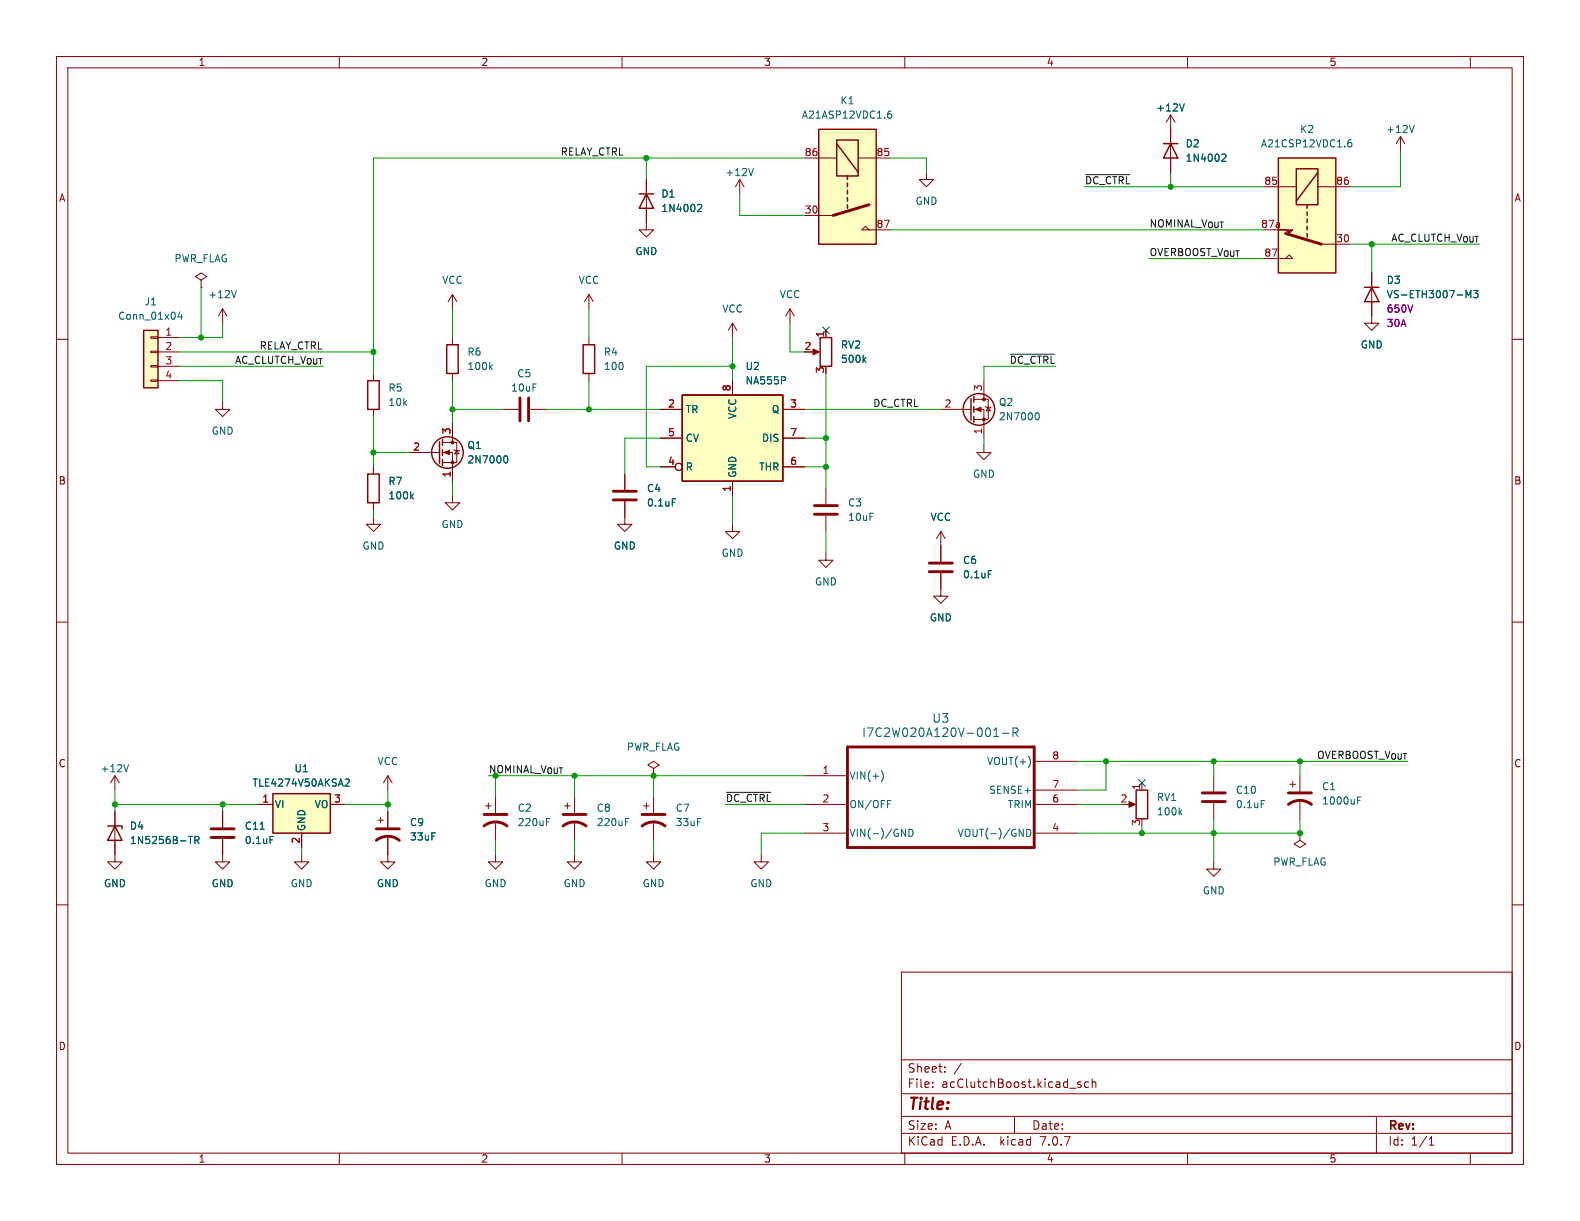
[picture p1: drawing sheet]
<svg xmlns="http://www.w3.org/2000/svg" width="279mm" height="216mm" viewBox="0 0 279 216" stroke-linecap="round" stroke-linejoin="round" font-family="sans-serif">
<g fill="none" stroke="#840000" stroke-width=".18">
<path d="M10 10h259.4v195.9h-259.4zM12 12h255.4v191.9h-255.4zM60 10v2M110 10v2M160 10v2M210 10v2M260 10v2M114.3 31.8v8.8h1.3l-1.3 1.3-1.3-1.3h1.3M130.8 31.8l-.8 1.2M130.8 31.8v2.5M130.8 31.8l.8 1.2M142.2 27.9h5.8"/>
<path d="M142.2 38.1h5.1M151.8 27.9h5.7M163.8 30.5v1.3h1.3l-1.3 1.2-1.2-1.2h1.2M207 20.3v10.2M207 20.3l-.8 1.3M207 20.3l.8 1.3M223.5 33h5.7M233 33h5.8M247.6 24.1l-.7 1.3M247.6 24.1v2.6M247.6 24.1l.8 1.3M10 60h2"/>
<path d="M26.7 59.6h1.2v.2h-1.2zM27.9 59.7h3.8M35.6 49.5l1-.6-1-.6-1.1 .6 1.1 .6v1.3M35.6 50.8h.1M39.4 54.6l-.8 1.3M39.4 54.6v2.6M39.4 54.6l.7 1.3M80 52.1l-.8 1.2M80 52.1v2.5M80 59.7v1.3M80 52.1l.8 1.2M104.1 52.1v2.5"/>
<path d="M104.1 59.7v1.3M104.1 52.1l-.7 1.2M104.1 52.1l.8 1.2M129.5 57.2l-.7 1.2M129.5 57.2v2.5M129.5 57.2l.8 1.2M139.7 54.6l-.8 1.3M139.7 54.6v2.6M139.7 54.6l.8 1.3M146 58.4v1.3M153.7 40.6l-.7-.6-.6 .6h5.1M223.5 45.7h5.1l-.6-.6-.7 .6"/>
<path d="M233.7 43.2h5.1M242.6 48.3v8.9h1.2l-1.2 1.2-1.3-1.2h1.3M267.4 60h2M26.7 67.2h1.2v.2h-1.2zM26.7 64.6h1.2v.3h-1.2zM26.7 62.1h1.2v.3h-1.2zM27.9 62.2h3.8M27.9 64.8h3.8M27.9 67.3h3.8M39.4 71.1v1.3h1.2l-1.2 1.3-1.3-1.3h1.3M66 66v1.3M66 72.4v1.3"/>
<path d="M78.2 78.2h2.6v3.6h-2.6M80 66v1.3M80 74.9v3.3M80.3 79.5l.1 .1h.8l.1 .2M80.8 79.6l.4 .7h-.8zM88.9 72.4h2.8M93.7 72.4h2.8M104.1 66v1.3M116.8 72.4h3.8M116.8 77.5h3.8M129.5 67.3v2.6M138.4 72.4h3.8"/>
<path d="M138.4 77.5h3.8M143.5 62.2h1M166.4 72.4h5.3M172.2 72.4h1.8v5.1M172.2 70.6h2.6v3.6h-2.6M174 78.7v1.3h1.3l-1.3 1.3-1.3-1.3h1.3M174 67.3v3.3M174.2 71.9l.2 .1h.7l.2 .1M174.8 72l.3 .6h-.7zM66 91.4v1.3h1.3l-1.3 1.3-1.2-1.3h1.2M66 82.6v1.2M66 88.9v1.3"/>
<path d="M72.4 80h5.3M78.2 80h1.8v5.1M80 87.6v1.3h1.3l-1.3 1.3-1.3-1.3h1.3M110.5 88.6v4.1h1.3l-1.3 1.3-1.3-1.3h1.3M110.5 83.8v2.8M116.8 82.6h2.6M129.5 92.7v1.3h1.3l-1.3 1.3-1.2-1.3h1.2M129.5 85.1v2.5M138.4 82.6h3.8M146 97.8v1.3h1.3l-1.3 1.2-1.2-1.2h1.2M146 86.4v2.8M146 91.2v2.8"/>
<path d="M166.4 94l-.8 1.3M166.4 94v5.3M166.4 94l.7 1.3M10 110h2M166.4 101.3v4.1h1.2l-1.2 1.3-1.3-1.3h1.3M267.4 110h2M20.3 137.2v2.5M20.3 137.2l-.7 1.2M20.3 137.2l.8 1.2M68.6 137.2v2.5M68.6 137.2l-.8 1.2M68.6 137.2l.7 1.2"/>
<path d="M115.6 135.9l1-.6-1-.7-1 .7 1 .6v1.3M115.6 137.2h.1M142.2 137.2h7.7M182.9 139.7h7.6M182.9 134.6h7.6M201.9 138.4v1.3M214.6 137.2v2.8M228.1 138.7h1M228.6 138.2v1M229.9 137.2v2.8M10 160h2M20.3 143.5v8.9h1.3l-1.3 1.3-1.3-1.3h1.3"/>
<path d="M39.4 148.3v4.1h1.2l-1.2 1.3-1.3-1.3h1.3M39.4 143.5v2.8M45.7 142.2h2.6M53.3 151.1v1.3h1.3l-1.3 1.3-1.2-1.3h1.2M53.3 147.3v2.6M58.4 142.2h2.6M66.8 145h1M67.3 144.5v1M68.6 147.8v4.6h1.2l-1.2 1.3-1.3-1.3h1.3M68.6 143.5v2.8M85.9 142.5h1M86.4 142v1"/>
<path d="M87.6 151.1v1.3h1.3l-1.3 1.3-1.2-1.3h1.2M87.6 141v2.8M87.6 145.3v3.3M99.8 142.5h1M100.3 142v1M101.6 151.1v1.3h1.3l-1.3 1.3-1.3-1.3h1.3M101.6 141v2.8M101.6 145.3v3.3M113.8 142.5h1M114.3 142v1M115.6 151.1v1.3h1.2l-1.2 1.3-1.3-1.3h1.3M115.6 141v2.8"/>
<path d="M115.6 145.3v3.3M134.6 151.1v1.3h1.3l-1.3 1.3-1.3-1.3h1.3M142.2 142.2h7.7M142.2 147.3h7.7M182.9 142.2h7.6M182.9 147.3h7.6M199.4 142.2h1M214.6 152.4v1.3h1.3l-1.3 1.2-1.2-1.2h1.2M214.6 142v2.8M229.9 147.3v1.3l1 .6-1 .7-1-.7 1-.6M229.9 147.3h.1M229.9 141.5v3.3"/>
<path d="M267.4 160h2M159.4 171.9h108v32h-108zM159.4 197.4h108M159.4 193.4h108M159.4 187.4h108M164.9 192.1v.2M164.9 191.4v.1M167.1 189.4v.2M167.1 188.7v.1M170 188l-1.3 1.9M179.4 197.4v3M191.1 191.4l-.3-.1-.2 .2v.2l.5 .2v.3h-.5"/>
<path d="M192.5 191.4l-.4-.1-.3 .3v.4l.1 .2h.6M193.1 191.4l.3-.1 .3 .1 .1 .9M193.1 190.8v1.5M243.4 197.4v6.5M60 203.9v2M110 203.9v2M159.4 200.4h108M160 203.9v2M210 203.9v2M252.7 202.5h.9M252.7 201.4l.4-.4v1.5M260 203.9v2"/>
<circle cx="120" cy="82.5" r=".63"/>
</g>
<g fill="none" stroke="#840000" stroke-width=".25">
<path d="M113 34.3h2.6M114.3 34.3l1.3 2.5h-2.6zM144.8 22.9h10.1v20.3h-10.1zM148 24.8h3.8v6.3h-3.8zM148 25.4l3.8 5.1M149.9 31.1v.7M149.9 32.4v.6M149.9 33.7v.6M149.9 34.9v.7M149.9 36.2v.6M205.7 25.4h2.6M207 25.4l1.3 2.5h-2.6z"/>
<path d="M226.1 27.9h10.1v20.4h-10.1zM229.2 29.8h3.8v6.4h-3.8zM231.1 36.2v.6M231.1 37.5v.6M231.1 38.7v.7M233 30.5l-3.8 5.1M25.4 58.4h2.5v10.2h-2.5zM145 59.7h2.1v5.1h-2.1zM231.1 40v.6M231.1 41.3v.6M241.3 50.8h2.5M242.6 50.8l1.2 2.5h-2.5z"/>
<path d="M65 67.3h2.1v5.1h-2.1zM77.7 78.1v3.8M78.2 77.7v1M78.2 79.5v1M79 61h2v5h-2zM103.1 61h2.1v5h-2.1zM120.6 69.9h17.8v15.2h-17.8zM171.7 70.5v3.8M172.2 70.1v1M172.2 71.9v1M172.2 73.7v1M65 83.8h2.1v5.1h-2.1z"/>
<path d="M78.2 81.3v1M200.9 139.7h2v5.1h-2zM19 146.1h2.6v.5M20.3 146.1l1.3 2.5h-2.6zM48.3 140.3h10.1v7h-10.1z"/>
<circle cx="173.1" cy="72.4" r="2.79"/>
<circle cx="79.1" cy="80" r="2.79"/>
</g>
<g fill="none" stroke="#006464" stroke-width=".18">
<path d="M157.6 19.6l-.4 .1-.2 .2M209.4 18.4l-.4 1.2M123.5 36.1l.5 .1 .1 .3-.8 .9h.8M133.2 29.8l-.4 1.3M157 20.2l.4-.1 .3 .3-.1 .4-.4 .1-.2-.1M216.3 27.2l.4 .1 .1 .3-.8 .9h.8M238.3 25.4l.3-.2 .3 .1 .2 .1v.3l-.3 .3-.3-.1-.2-.2M238.9 24.7l-.3 .1-.3 .5M250.1 22.2l-.5 1.2M31.8 55.1l-.3 .9h.8M32.1 55.6v.9M41.8 51.4l-.4 1.2"/>
<path d="M259.3 52.6v-1.2l.4 .9 .4-.9v1.2M260.6 51.4h.8l-.5 .5 .4 .1v.5l-.2 .1-.5-.1M86.7 64.9l.4 .4M87.1 64.5l-.5 .5M138.9 66.7v.5M152.8 63.6l.3 .5M153.1 63.2l-.5 .5M183.2 73h.2a.68 .68 0 0 1 .4 .6 .68 .68 0 0 1-.4 .6h-.2M72.7 87.7l.4 .5M73.1 87.4l-.5 .4M89.3 80.7l.1-.1a.68 .68 0 0 1 .4 .6 .68 .68 0 0 1-.4 .7l-.1-.1M118.9 88.2h.6"/>
<path d="M174.8 100.9h.6M22.7 135.2l-.4 1.3M61.1 137.8l.4-.1 .3 .4-.8 .9h.8M155.8 136.3a1.46 1.46 0 0 1 0 1.9M175.7 130.2h.9M175.9 129.1l.3-.4v1.5M177.3 129.7h1.1M179.1 129.5l.8-.1 .1-.2-.1-.3-.2-.2h-.6v1.5M179.5 129.5l.5 .7M182 134l.2 .6-.2 .8M33.3 147.9h.7M34.5 148.6l.6-.1 .1-.2-.1-.3-.6-.1v1.3"/>
<path d="M34.8 148.6l.4 .6M46 146.6h.7M47.8 147.9h.6M96.6 145.3h.5M96.6 144.7h.6M110.6 145.3h.4M110.6 144.7h.6M156.9 141.5h.6M159.4 146.6l.7 1.3v-1.3M160.7 146.6a.64 .64 0 0 1 .8 .7 .64 .64 0 0 1-.8 .6zM180.2 146.6l.8 1.3v-1.3M181.6 146.6a.64 .64 0 0 1 .7 .7 .64 .64 0 0 1-.7 .6z"/>
<path d="M208.6 143.6l.4 .5M209 143.2l-.5 .5M223 141.5h.6M240.1 141.5h.4M240.1 140.9h.6"/>
</g>
<g fill="#ffffc2" stroke="#ffffc2" stroke-width=".18">
<path d="M25.4 58.4h2.5v10.2h-2.5z"/>
<path d="M226.1 27.9h10.1v20.4h-10.1z"/>
<path d="M120.6 69.9h17.8v15.2h-17.8z"/>
<path d="M48.3 140.3h10.1v7h-10.1z"/>
<path d="M144.8 22.9h10.1v20.3h-10.1z"/>
</g>
<g fill="none" stroke="#840000" stroke-width=".51">
<path d="M153.7 36.2l-6.4 1.9M227.3 41.3l6.4 1.9M91.9 70.4v4M93.5 70.4v4M108.5 88.4h4M108.5 86.9h4M144 90.9h4.1M144 89.4h4.1M164.3 99.6h4.1M164.3 101.1h4.1M149.9 132.1h33v17.8h-33zM37.3 148.1h4.1"/>
<path d="M37.3 146.6h4.1M66.5 148.6a3.3 3.3 0 0 1 4.1 0M66.5 146.6h4.1M85.6 146.1a3.3 3.3 0 0 1 4.1 0M85.6 144h4.1M99.6 146.1a3.3 3.3 0 0 1 4 0M99.6 144h4M113.5 146.1a3.3 3.3 0 0 1 4.1 0M113.5 144h4.1M212.6 141.7h4.1M212.6 140.2h4.1M227.8 142.2a3.3 3.3 0 0 1 4.1 0"/>
<path d="M227.8 140.2h4.1"/>
</g>
<g fill="#840000" stroke="#840000" stroke-width=".18">
<path d="M78.5 80l1-.4v.8z"/>
<path d="M226.1 40.6h2.5l-.6 .7-.7-.7z"/>
<path d="M199.6 141.7l1.2 .5-1.2 .5z"/>
<path d="M143.8 61.7l1.1 .5-1.1 .5z"/>
<path d="M172.5 72.4l1-.4v.8z"/>
<circle cx="80" cy="81.8" r=".25"/>
<circle cx="80" cy="78.2" r=".25"/>
<circle cx="174" cy="74.2" r=".25"/>
<circle cx="174" cy="70.6" r=".25"/>
</g>
<path d="M192 30.9h7.8M178.7 62.6h7.8M128.5 140.1h7.8" fill="none" stroke="#0f0f0f" stroke-width=".18"/>
<g fill="none" stroke="#009600" stroke-width=".18">
<path d="M114.3 27.9v3.9M130.8 34.3v3.8h11.4M142.2 27.9h-76.2v38.1M157.5 27.9h6.3v2.6M191.8 33h31.7M207 30.5v2.5M247.6 26.7v6.3h-8.8M35.6 50.8v8.9M39.4 57.2v2.5h-7.7M80 54.6v5.1M104.1 54.6v5.1M129.5 59.7v7.6"/>
<path d="M139.7 57.2v5h2.5M157.5 40.6h66M203.2 45.7h20.3M238.8 43.2h22.8M242.6 43.2v5.1M31.7 67.3h7.7v3.8M31.7 62.2h34.3M31.7 64.8h25.4M66 73.7v8.9M80 72.4h8.9M80 67.3v7.6M96.5 72.4h20.3"/>
<path d="M104.1 67.3v5.1M116.8 77.5h-6.3v6.3M129.5 64.8h-15.2v17.8h2.5M142.2 77.5h3.8M142.2 72.4h24.2M146 66v20.4M174 77.5v1.2M186.7 64.8h-12.7v2.5M66 90.2v1.2M66 80h6.4M80 85.1v2.5M129.5 87.6v5.1"/>
<path d="M142.2 82.6h3.8M146 94v3.8M20.3 139.7v3.8M68.6 139.7v3.8M101.6 137.2v3.8M115.6 137.2v3.8M142.2 137.2h-54.6v3.8M190.5 134.6h58.4M195.6 134.6v5.1h-5.1M214.6 134.6v2.6M229.9 134.6v2.6M20.3 142.2h25.4"/>
<path d="M39.4 142.2v1.3M53.3 149.9v1.2M61 142.2h7.6M87.6 148.6v2.5M101.6 148.6v2.5M115.6 148.6v2.5M128.3 142.2h13.9M142.2 147.3h-7.6v3.8M190.5 142.2h7.6M201.9 146.1v1.2M214.6 144.8v7.6M229.9 144.8v2.5h-39.4"/>
</g>
<path d="M145.4 57.8l1.3 1.2M146.7 57.8l-1.3 1.2M201.3 137.8l1.2 1.2M202.5 137.8l-1.2 1.2" fill="none" stroke="#000084" stroke-width=".18"/>
<g fill="#009600" stroke="#009600" stroke-width=".18">
<circle cx="114.3" cy="27.9" r=".46"/>
<circle cx="214.6" cy="134.6" r=".46"/>
<circle cx="229.9" cy="134.6" r=".46"/>
<circle cx="242.6" cy="43.2" r=".46"/>
<circle cx="207" cy="33" r=".46"/>
<circle cx="66" cy="80" r=".46"/>
<circle cx="35.6" cy="59.7" r=".46"/>
<circle cx="66" cy="62.2" r=".46"/>
<circle cx="80" cy="72.4" r=".46"/>
<circle cx="115.6" cy="137.2" r=".46"/>
<circle cx="201.9" cy="147.3" r=".46"/>
<circle cx="214.6" cy="147.3" r=".46"/>
<circle cx="195.6" cy="134.6" r=".46"/>
<circle cx="229.9" cy="147.3" r=".46"/>
<circle cx="129.5" cy="64.8" r=".46"/>
<circle cx="146" cy="77.5" r=".46"/>
<circle cx="104.1" cy="72.4" r=".46"/>
<circle cx="146" cy="82.6" r=".46"/>
<circle cx="39.4" cy="142.2" r=".46"/>
<circle cx="68.6" cy="142.2" r=".46"/>
<circle cx="20.3" cy="142.2" r=".46"/>
</g>
<text font-size="2.8" fill="#840000" x="160.4" y="196.8">Title:</text>
<g font-size="2.1" fill="#006464">
<text x="152.4" y="130.5">I7C2W020A120V-001-R</text>
<text x="164.8" y="128">U3</text>
</g>
<g font-size="2.1" fill="#840000">
<text x="160.4" y="189.9">Sheet:</text>
<text x="160.4" y="192.6">File:</text>
<text x="166.5" y="192.6">acClutchBoost.kicad_sch</text>
<text x="160.4" y="202.8">KiCad</text>
<text x="160.4" y="200">Size:</text>
<text x="167.1" y="200">A</text>
<text x="168.1" y="202.8">E.D.A.</text>
<text x="177" y="202.8">kicad</text>
<text x="182.4" y="200">Date:</text>
<text x="184.2" y="202.8">7.0.7</text>
<text x="245.4" y="200.2">Rev:</text>
<text x="245.4" y="202.8">Id:</text>
<text x="249.5" y="202.8">1/1</text>
</g>
<g font-size="1.8" fill="#840000">
<text x="35" y="11.9">1</text>
<text x="85" y="11.9">2</text>
<text x="135" y="11.9">3</text>
<text x="185" y="11.9">4</text>
<text x="235" y="11.9">5</text>
<text x="10.3" y="35.9">A</text>
<text x="267.7" y="35.9">A</text>
<text x="10.3" y="85.9">B</text>
<text x="267.7" y="85.9">B</text>
<text x="10.3" y="135.9">C</text>
<text x="267.7" y="135.9">C</text>
<text x="10.3" y="185.9">D</text>
<text x="267.7" y="185.9">D</text>
<text x="35" y="205.8">1</text>
<text x="85" y="205.8">2</text>
<text x="135" y="205.8">3</text>
<text x="185" y="205.8">4</text>
<text x="235" y="205.8">5</text>
</g>
<g font-size="1.8" fill="#006464">
<text x="141.7" y="21.2">A21ASP12VDC1.6</text>
<text x="148.5" y="18.6">K1</text>
<text x="204.4" y="19.9">+12V</text>
<text x="229.8" y="23.7">K2</text>
<text x="245" y="23.7">+12V</text>
<text x="209.6" y="26.3">D2</text>
<text x="209.6" y="28.8">1N4002</text>
<text x="222.9" y="26.3">A21CSP12VDC1.6</text>
<text x="116.8" y="35.2">D1</text>
<text x="128.2" y="31.3">+12V</text>
<text x="116.8" y="37.7">1N4002</text>
<text x="161.8" y="36.4">GND</text>
<text x="30.7" y="46.6">PWR_FLAG</text>
<text x="112.3" y="45.3">GND</text>
<text x="36.7" y="52.9">+12V</text>
<text x="78.1" y="50.4">VCC</text>
<text x="102.2" y="50.4">VCC</text>
<text x="137.8" y="52.9">VCC</text>
<text x="245.1" y="50.4">D3</text>
<text x="245.1" y="52.9">VS-ETH3007-M3</text>
<text x="20.8" y="56.7">Conn_01x04</text>
<text x="25.5" y="54.2">J1</text>
<text x="127.6" y="55.5">VCC</text>
<text x="82.6" y="63.1">R6</text>
<text x="82.6" y="65.6">100k</text>
<text x="106.7" y="63.1">R4</text>
<text x="106.7" y="65.6">100</text>
<text x="131.7" y="65.6">U2</text>
<text x="148.6" y="61.8">RV2</text>
<text x="148.6" y="64.4">500k</text>
<text x="240.5" y="61.8">GND</text>
<text x="68.6" y="69.4">R5</text>
<text x="68.6" y="72">10k</text>
<text x="90.3" y="69.4">10uF</text>
<text x="91.4" y="66.9">C5</text>
<text x="131.7" y="68.2">NA555P</text>
<text x="176.5" y="72">Q2</text>
<text x="37.3" y="77.1">GND</text>
<text x="121.2" y="73.3">TR</text>
<text x="130.4" y="74.2" transform="rotate(-90 130.4 74.2)">VCC</text>
<text x="136.4" y="73.3">Q</text>
<text x="176.5" y="74.5">2N7000</text>
<text x="82.6" y="79.6">Q1</text>
<text x="82.6" y="82.1">2N7000</text>
<text x="121.2" y="83.4">R</text>
<text x="121.2" y="78.3">CV</text>
<text x="134.2" y="83.4">THR</text>
<text x="134.6" y="78.3">DIS</text>
<text x="68.6" y="86">R7</text>
<text x="68.6" y="88.5">100k</text>
<text x="114.3" y="87.2">C4</text>
<text x="114.3" y="89.8">0.1uF</text>
<text x="130.4" y="84.6" transform="rotate(-90 130.4 84.6)">GND</text>
<text x="149.9" y="89.8">C3</text>
<text x="172" y="84.7">GND</text>
<text x="78" y="93.6">GND</text>
<text x="149.9" y="92.3">10uF</text>
<text x="164.5" y="92.3">VCC</text>
<text x="64" y="97.4">GND</text>
<text x="108.5" y="97.4">GND</text>
<text x="127.5" y="98.7">GND</text>
<text x="170.2" y="99.9">C6</text>
<text x="144" y="103.7">GND</text>
<text x="170.2" y="102.5">0.1uF</text>
<text x="164.3" y="110.1">GND</text>
<text x="17.7" y="136.8">+12V</text>
<text x="52" y="136.8">U1</text>
<text x="66.7" y="135.5">VCC</text>
<text x="110.8" y="132.9">PWR_FLAG</text>
<text x="174.4" y="135.5">VOUT(+)</text>
<text x="44.6" y="139.3">TLE4274V50AKSA2</text>
<text x="48.5" y="143.1">VI</text>
<text x="55.5" y="143.1">VO</text>
<text x="91.4" y="143.7">C2</text>
<text x="105.4" y="143.7">C8</text>
<text x="119.4" y="143.7">C7</text>
<text x="150.1" y="138">VIN(+)</text>
<text x="150.1" y="143.1">ON/OFF</text>
<text x="174.8" y="140.6">SENSE+</text>
<text x="178.1" y="143.1">TRIM</text>
<text x="204.5" y="141.8">RV1</text>
<text x="218.4" y="140.6">C10</text>
<text x="218.4" y="143.1">0.1uF</text>
<text x="233.7" y="139.9">C1</text>
<text x="233.7" y="142.5">1000uF</text>
<text x="22.9" y="146.9">D4</text>
<text x="22.9" y="149.5">1N5256B-TR</text>
<text x="43.2" y="146.9">C11</text>
<text x="43.2" y="149.5">0.1uF</text>
<text x="54.2" y="147.1" transform="rotate(-90 54.2 147.1)">GND</text>
<text x="72.4" y="146.3">C9</text>
<text x="72.4" y="148.8">33uF</text>
<text x="91.4" y="146.3">220uF</text>
<text x="105.4" y="146.3">220uF</text>
<text x="119.4" y="146.3">33uF</text>
<text x="150.1" y="148.2">VIN(-)/GND</text>
<text x="169.2" y="148.2">VOUT(-)/GND</text>
<text x="204.5" y="144.4">100k</text>
<text x="225.1" y="153.3">PWR_FLAG</text>
<text x="18.3" y="157.1">GND</text>
<text x="37.3" y="157.1">GND</text>
<text x="51.3" y="157.1">GND</text>
<text x="66.5" y="157.1">GND</text>
<text x="85.6" y="157.1">GND</text>
<text x="99.6" y="157.1">GND</text>
<text x="113.5" y="157.1">GND</text>
<text x="132.6" y="157.1">GND</text>
<text x="212.6" y="158.3">GND</text>
</g>
<g font-size="1.8" fill="#0f0f0f">
<text x="99.1" y="27.6">RELAY_CTRL</text>
<text x="191.8" y="32.7">~{DC_CTRL}</text>
<text x="203.2" y="40.3">NOMINAL_V_{OUT}</text>
<text x="203.2" y="45.4">OVERBOOST_V_{OUT} 87</text>
<text x="245.9" y="42.8">AC_CLUTCH_V_{OUT}</text>
<text x="41.4" y="64.4">AC_CLUTCH_V_{OUT}</text>
<text x="45.8" y="61.9">RELAY_CTRL</text>
<text x="178.4" y="64.4">~{DC_CTRL}</text>
<text x="154.3" y="72">DC_CTRL</text>
<text x="232.8" y="134.3">OVERBOOST_V_{OUT}</text>
<text x="128.3" y="141.9">~{DC_CTRL}</text>
</g>
<g font-size="1.8" fill="#a90000">
<text x="142.2" y="27.7">86</text>
<text x="154.9" y="27.7">85</text>
<text x="223.5" y="32.8">85</text>
<text x="236.2" y="32.8">86</text>
<text x="142.2" y="37.8">30</text>
<text x="154.9" y="40.4">87</text>
<text x="222.9" y="40.4">87a</text>
<text x="236.2" y="42.9">30</text>
<text x="29.1" y="59.4">1</text>
<text x="145.8" y="59.8" transform="rotate(-90 145.8 59.8)">1</text>
<text x="29.1" y="62">2</text>
<text x="29.1" y="64.5">3</text>
<text x="142.2" y="62">2</text>
<text x="29.1" y="67.1">4</text>
<text x="129.3" y="69.3" transform="rotate(-90 129.3 69.3)">8</text>
<text x="145.8" y="66.1" transform="rotate(-90 145.8 66.1)">3</text>
<text x="173.7" y="69.3" transform="rotate(-90 173.7 69.3)">3</text>
<text x="79.8" y="76.9" transform="rotate(-90 79.8 76.9)">3</text>
<text x="118" y="72.1">2</text>
<text x="118" y="77.2">5</text>
<text x="139.6" y="72.1">3</text>
<text x="139.6" y="77.2">7</text>
<text x="166.9" y="72.1">2</text>
<text x="173.7" y="76.9" transform="rotate(-90 173.7 76.9)">1</text>
<text x="73" y="79.8">2</text>
<text x="118" y="82.3">4</text>
<text x="139.6" y="82.3">6</text>
<text x="79.8" y="84.5" transform="rotate(-90 79.8 84.5)">1</text>
<text x="129.3" y="87.1" transform="rotate(-90 129.3 87.1)">1</text>
<text x="145.3" y="136.9">1</text>
<text x="186" y="134.4">8</text>
<text x="46.3" y="142">1</text>
<text x="59" y="142">3</text>
<text x="145.3" y="142">2</text>
<text x="186" y="142">6</text>
<text x="186" y="139.4">7</text>
<text x="198" y="142">2</text>
<text x="201.7" y="139.8" transform="rotate(-90 201.7 139.8)">1</text>
<text x="53.1" y="149.3" transform="rotate(-90 53.1 149.3)">2</text>
<text x="145.3" y="147.1">3</text>
<text x="186" y="147.1">4</text>
<text x="201.7" y="146.1" transform="rotate(-90 201.7 146.1)">3</text>
</g>
<g font-size="1.8" fill="#840084">
<text x="245.1" y="55.5">650V</text>
<text x="245.1" y="58">30A</text>
</g>
<text font-size="1.8" fill="#009600" x="86.4" y="136.8">NOMINAL_V_{OUT}</text>
</svg>
